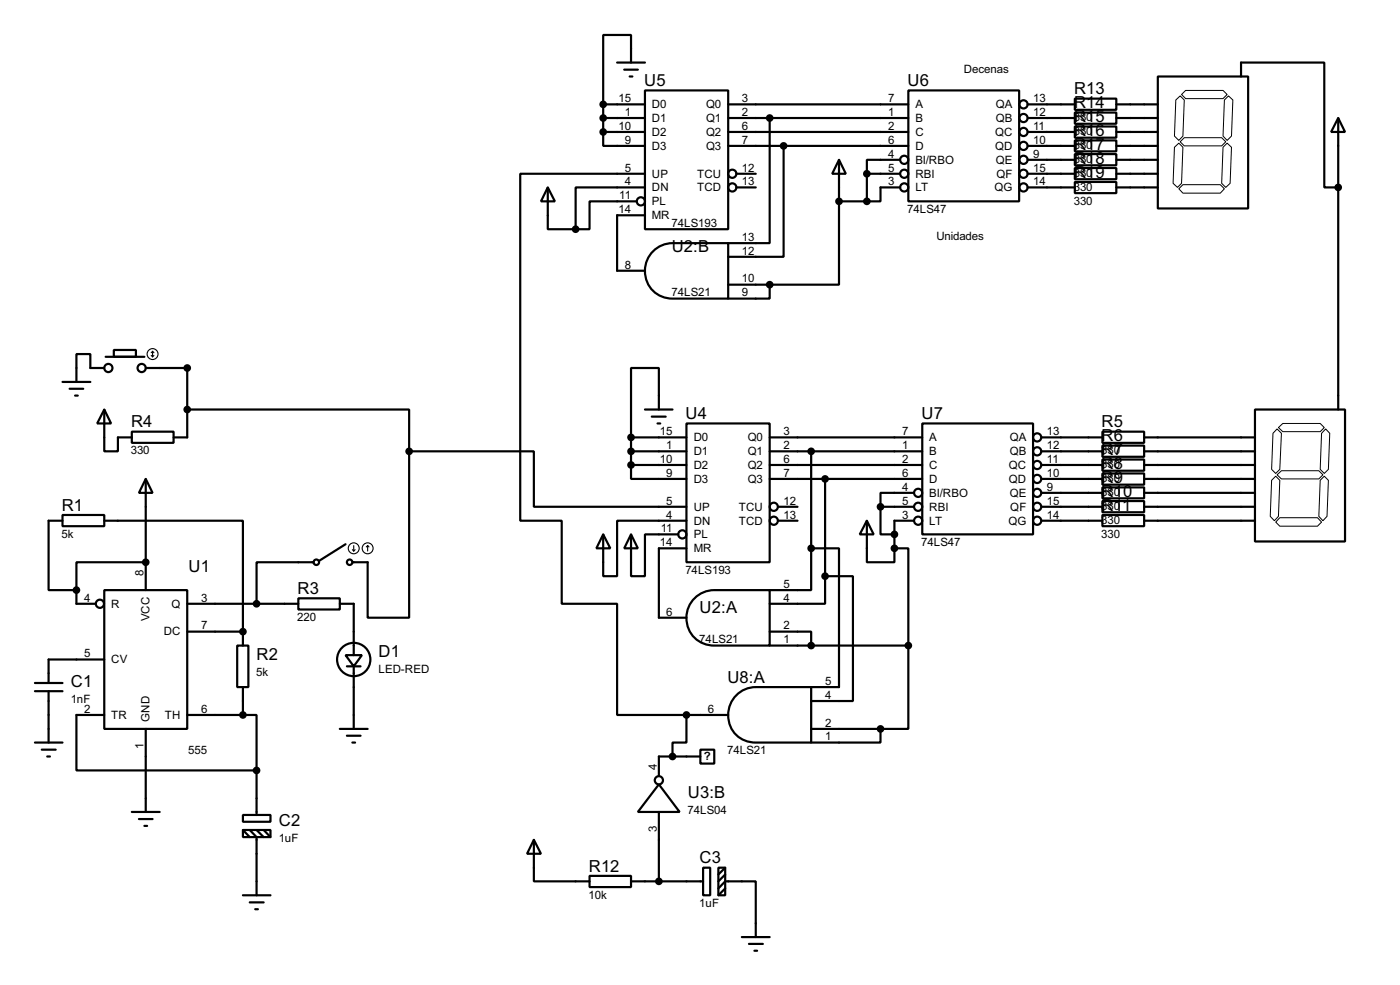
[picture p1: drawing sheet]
<svg xmlns="http://www.w3.org/2000/svg" width="256mm" height="180mm" viewBox="0 0 256 180" stroke-linecap="round" stroke-linejoin="round" font-family="sans-serif">
<g fill="none" stroke="#000" stroke-width=".4">
<path d="M110.5 19.1h7.7M110.5 19.1v5.1M113.1 11.5h5.1M114.4 12.8h2.5M115.4 14h.5M115.6 11.5v-5.1h-5.1v12.7M118.2 16.6h15.2v25.4h-15.2zM133.4 19.1h33M166.4 16.6h20.3v20.3h-20.3zM188.3 19.1h8.6M196.9 18.1h7.6v2h-7.6zM204.5 19.1h7.6"/>
<path d="M212.1 14h16.6v24.2h-16.6zM227.4 14v-2.5h15.2v22.8h2.6M100.4 34.3l1.3 2.6h-2.6zM100.4 34.3v7.7h5.1M110.5 24.2v2.5h7.7M110.5 24.2h7.7M110.5 21.6h7.7M116.6 36.9h-8.6v5.1h-2.5M118.2 34.3h-12.7v7.7M118.2 31.8h-22.9v63.5h7.6v15.2h10.2v20.4h12.7M118.2 39.4h-5.1v10.2h5.1M133.4 24.2h33"/>
<path d="M133.4 21.6h33M133.4 26.7h33M134.9 31.8h3.6M134.9 34.3h3.6M141 21.6v22.9h-7.6M143.6 26.7v20.3h-10.2M153.7 29.3l1.3 2.5h-2.5zM153.7 36.9v15.2h-12.7M153.7 36.9h5.1M153.7 29.3v7.6M158.8 31.8h6.1M158.8 31.8v5.1"/>
<path d="M164.9 29.3h-6.1v2.5M164.9 34.3h-3.6v2.6h-2.5M188.3 24.2h8.6M188.3 21.6h8.6M188.3 26.7h8.6M188.3 29.3h8.6M188.3 31.8h8.6M188.3 34.3h8.6M196.9 20.6h7.6v2.1h-7.6zM196.9 23.2h7.6v2h-7.6zM196.9 25.7h7.6v2h-7.6zM196.9 28.2h7.6v2.1h-7.6z"/>
<path d="M196.9 30.8h7.6v2h-7.6zM196.9 33.3h7.6v2.1h-7.6zM204.5 24.2h7.6M204.5 21.6h7.6M204.5 26.7h7.6M204.5 29.3h7.6M204.5 31.8h7.6M204.5 34.3h7.6M245.2 21.6l1.2 2.6h-2.5zM245.2 21.6v53.4M119.4 46.3a5.1 5.1 0 0 1 3.8-1.8h10.2v10.2h-10.2a5 5 0 0 1-4.6-3 5 5 0 0 1 .8-5.4zM133.4 52.1h7.6"/>
<path d="M141 52.1v2.6h-7.6M11.5 69.9h5.1M12.8 71.2h2.5M13.8 72.4h.5M19.1 75l1.3 2.5h-2.6zM19.1 75v7.6h2.5v-2.5h2.6M19.1 67.4h-2.5v-2.6h-2.6v5.1M19.4 65.3h7.1M20.9 64.1h4v1.2h-4zM24.2 79h7.6v2.1h-7.6zM26.7 67.4h7.6v12.7h-2.5M34.3 75h40.7v7.6"/>
<path d="M118.2 75h5M119.4 76.3h2.6M120.5 77.5h.5M120.7 75v-7.6h-5.1v12.7M125.8 77.5h15.2v25.4h-15.2zM169 77.5h20.3v20.3h-20.3zM202 79h7.6v2.1h-7.6zM229.9 75h16.5v24.1h-16.5zM11.5 94.3h7.6v2h-7.6zM11.5 95.3h-2.6v12.7h5.1M19.1 95.3h25.4v20.3M26.7 87.7l1.3 2.5h-2.5z"/>
<path d="M26.7 87.7v20.3M63.3 99.6l-4.8 3.1M75 82.6v30.5h-7.6v-10.2h-2.8M75 82.6h22.8v10.2h28M110.5 97.8l1.3 2.6h-2.5zM115.6 97.8l1.3 2.6h-2.5zM115.6 97.8v7.7h2.6v-7.7h6.1M115.6 85.1v2.6h10.2M115.6 80.1h10.2M115.6 85.1h10.2M115.6 80.1v5M115.6 82.6h10.2"/>
<path d="M125.8 95.3h-12.7v10.2h-2.6v-7.7M141 80.1h28M141 85.1h28M141 82.6h28M141 87.7h28M142.5 92.8h3.6M142.5 95.3h3.6M148.6 82.6v17.8M151.2 87.7v17.8M158.8 95.3l1.3 2.5h-2.6zM158.8 95.3v7.6h5.1v-2.5M161.3 92.8v5h2.6"/>
<path d="M161.3 92.8h6.1M167.4 90.2h-6.1v2.6M167.4 95.3h-3.5v5.1M190.8 80.1h11.2M190.8 85.1h11.2M190.8 82.6h11.2M190.8 92.8h11.2M190.8 87.7h11.2M190.8 90.2h11.2M190.8 95.3h11.2M202 81.6h7.6v2h-7.6zM202 84.1h7.6v2.1h-7.6z"/>
<path d="M202 86.7h7.6v2h-7.6zM202 89.2h7.6v2h-7.6zM202 91.7h7.6v2.1h-7.6zM202 94.3h7.6v2h-7.6zM209.6 80.1h20.3M209.6 85.1h20.3M209.6 82.6h20.3M209.6 92.8h20.3M209.6 87.7h20.3M209.6 90.2h20.3M209.6 95.3h20.3M14 108v2.5h3.6"/>
<path d="M19.1 108h15.2v25.4h-15.2zM26.7 102.9h-12.7v5.1M34.3 115.6h10.2M34.3 110.5h20.4M43.5 118.2h2v7.6h-2zM44.5 115.6v2.6M54.7 109.5h7.6v2.1h-7.6zM57.5 102.9h-10.5v7.6M62.3 110.5h2.5v9.4M63.3 119.9h3l-1.5 2.1zM125.8 100.4h-5.1v12.7h5.1M127 109.8a5.1 5.1 0 0 1 3.9-1.8h10.1v10.2h-10.1a5 5 0 0 1-4.7-3 5 5 0 0 1 .8-5.4z"/>
<path d="M141 115.6h7.6v2.6M141 118.2h25.4M148.6 100.4v7.6h-7.6M148.6 100.4h5.1v25.4h-5.1M151.2 105.5v5h-10.2M151.2 105.5h5.1v22.8h-7.7M163.9 100.4h2.5v17.8M166.4 118.2v15.2h-5.1M6.4 135.9h5.1M6.4 125h5.1M6.4 126.5h5.1M7.7 137.2h2.5"/>
<path d="M8.7 138.5h.5M8.9 126.5v9.4M19.1 130.9h-5.1v10.1h33M19.1 120.7h-10.2v4.3M26.7 133.4v15.2M34.3 130.9h10.2M44.5 130.9h2.5v10.1M44.5 125.8v5.1M62.3 133.4h5.1M63.6 122h2.5M63.6 134.7h2.5M64.6 135.9h.5"/>
<path d="M64.8 122v11.4M125.8 130.9v5h-2.6v2.6M125.8 130.9h7.6M128.3 137.2h2.6v2.6h-2.6zM128.3 138.5h-7.6v3.5M135.2 127a5 5 0 0 1 3.3-1.2h10.1v10.1h-10.1a5.1 5.1 0 0 1-4.8-3.3 5.1 5.1 0 0 1 1.5-5.6zM148.6 133.4h12.7M161.3 133.4v2.5h-12.7M24.2 148.6h5.1M25.5 149.9h2.5M26.5 151.2h.5M44.5 149.2h5.1v1.2h-5.1z"/>
<path d="M44.5 151.9h5.1v1.3h-5.1zM44.5 151.9l1.3 1.3M45.8 151.9l1.2 1.3v10.7M47 141v8.2M47 151.9l1.3 1.3M48.3 151.9l1.3 1.3M97.8 153.7l1.3 2.6h-2.5zM97.8 153.7v7.6h10.2M120.7 143.6l3.8 5h-7.6zM120.7 148.6v12.7M128.8 158.8h1.3v5.1h-1.3zM131.6 158.8h1.3v5.1h-1.3z"/>
<path d="M132.9 158.8l-1.3 1.3M44.5 163.9h5.1M45.8 165.2h2.5M46.8 166.4h.5M108 160.3h7.6v2.1h-7.6zM115.6 161.3h13.2M131.6 162.6l1.3-1.3h5.6v10.2M132.9 160.1l-1.3 1.2M132.9 162.6l-1.3 1.3M135.9 171.5h5.1M137.2 172.8h2.6M138.2 174h.5"/>
<circle cx="187.5" cy="19.1" r=".75"/>
<circle cx="117.4" cy="36.9" r=".75"/>
<circle cx="134.1" cy="31.8" r=".75"/>
<circle cx="134.1" cy="34.3" r=".75"/>
<circle cx="165.6" cy="31.8" r=".75"/>
<circle cx="165.6" cy="34.3" r=".75"/>
<circle cx="165.6" cy="29.3" r=".75"/>
<circle cx="187.5" cy="29.3" r=".75"/>
<circle cx="187.5" cy="34.3" r=".75"/>
<circle cx="187.5" cy="26.7" r=".75"/>
<circle cx="187.5" cy="31.8" r=".75"/>
<circle cx="187.5" cy="21.6" r=".75"/>
<circle cx="187.5" cy="24.2" r=".75"/>
<circle cx="19.8" cy="67.4" r=".75"/>
<circle cx="25.9" cy="67.4" r=".75"/>
<circle cx="125" cy="97.8" r=".75"/>
<circle cx="141.7" cy="92.8" r=".75"/>
<circle cx="141.7" cy="95.3" r=".75"/>
<circle cx="168.2" cy="90.2" r=".75"/>
<circle cx="168.2" cy="95.3" r=".75"/>
<circle cx="168.2" cy="92.8" r=".75"/>
<circle cx="190" cy="95.3" r=".75"/>
<circle cx="190" cy="82.6" r=".75"/>
<circle cx="190" cy="80.1" r=".75"/>
<circle cx="190" cy="87.7" r=".75"/>
<circle cx="190" cy="85.1" r=".75"/>
<circle cx="190" cy="90.2" r=".75"/>
<circle cx="190" cy="92.8" r=".75"/>
<circle cx="18.3" cy="110.5" r=".75"/>
<circle cx="57.9" cy="102.9" r=".5"/>
<circle cx="64" cy="102.9" r=".5"/>
<circle cx="64.8" cy="120.7" r="3.1"/>
<circle cx="120.7" cy="142.8" r=".75"/>
</g>
<g fill="#000">
<circle cx="26.7" cy="102.9" r=".2"/>
<circle cx="44.5" cy="115.6" r=".2"/>
</g>
<g fill="#000" stroke="#000" stroke-width=".4">
<circle cx="110.5" cy="19.1" r=".5"/>
<circle cx="110.5" cy="21.6" r=".5"/>
<circle cx="110.5" cy="24.2" r=".5"/>
<circle cx="141" cy="21.6" r=".5"/>
<circle cx="143.5" cy="26.7" r=".5"/>
<circle cx="153.7" cy="36.9" r=".5"/>
<circle cx="158.8" cy="31.8" r=".5"/>
<circle cx="158.8" cy="36.9" r=".5"/>
<circle cx="245.1" cy="34.3" r=".5"/>
<circle cx="105.4" cy="42" r=".5"/>
<circle cx="141" cy="52.1" r=".5"/>
<circle cx="34.3" cy="75" r=".5"/>
<circle cx="34.3" cy="67.4" r=".5"/>
<circle cx="74.9" cy="82.6" r=".5"/>
<circle cx="115.6" cy="82.6" r=".5"/>
<circle cx="115.6" cy="85.1" r=".5"/>
<circle cx="115.6" cy="80.1" r=".5"/>
<circle cx="148.6" cy="82.6" r=".5"/>
<circle cx="151.1" cy="87.7" r=".5"/>
<circle cx="161.3" cy="92.8" r=".5"/>
<circle cx="163.8" cy="97.8" r=".5"/>
<circle cx="14" cy="108" r=".5"/>
<circle cx="26.7" cy="102.9" r=".5"/>
<circle cx="44.5" cy="115.6" r=".5"/>
<circle cx="47" cy="110.5" r=".5"/>
<circle cx="148.6" cy="118.2" r=".5"/>
<circle cx="148.6" cy="100.4" r=".5"/>
<circle cx="151.1" cy="105.5" r=".5"/>
<circle cx="163.8" cy="100.4" r=".5"/>
<circle cx="166.4" cy="118.2" r=".5"/>
<circle cx="44.5" cy="130.9" r=".5"/>
<circle cx="123.2" cy="138.5" r=".5"/>
<circle cx="125.7" cy="130.9" r=".5"/>
<circle cx="161.3" cy="133.4" r=".5"/>
<circle cx="47" cy="141" r=".5"/>
<circle cx="120.7" cy="161.3" r=".5"/>
</g>
<g fill="none" stroke="#000" stroke-width=".18">
<path d="M215.4 18.3l.8-.7 .8 .7-.3 6.6-.7 .8-.8-.8zM217.2 16.6h6.9l.7 .7-.7 .8h-6.9l-.7-.8zM224.3 18.3l.8-.7 .8 .7-.3 6.6-.8 .8-.7-.8zM215.2 27l.8-.8 .7 .8-.2 6.6-.8 .7-.8-.7zM216 34.6l.7-.8h6.9l.7 .8-.7 .8h-6.9zM217 25.2h6.8l.8 .8-.8 .7h-6.8l-.8-.7zM224.1 27l.7-.8 .8 .8-.2 6.6-.8 .7-.8-.7zM234 78.5l.8 .8-.3 6.6-.8 .8-.7-.8 .2-6.6zM234.2 78.3l.8-.8h6.9l.7 .8-.7 .7h-6.9zM242.9 78.5l.7 .8-.2 6.6-.8 .8-.7-.8 .2-6.6zM233 87.9l.7-.7 .8 .7-.3 6.6-.7 .8-.8-.8zM234 86.9l.8-.7h6.8l.8 .7-.8 .8h-6.8z"/>
<path d="M234.5 94.8h6.9l.7 .8-.7 .7h-6.9l-.8-.7zM241.9 87.9l.7-.7 .8 .7-.3 6.6-.7 .8-.8-.8z"/>
</g>
<g fill="none" stroke="#000" stroke-width=".2">
<path d="M27.7 65.1l.3 .2M28 64.3v1M28 64.3l-.3 .3M28 64.3l.2 .3M28.2 65.1l-.2 .2M64.8 99.9v1M67.4 99.9l-.3 .2M67.4 99.9l.2 .2M67.4 99.9v1M64.6 100.6l.2 .3M65.1 100.6l-.3 .3"/>
<circle cx="27.9" cy="64.8" r="1"/>
<circle cx="64.8" cy="100.4" r="1"/>
<circle cx="67.3" cy="100.4" r="1"/>
</g>
<g font-size="3.4">
<text x="118" y="15.7">U5</text>
<text x="166.3" y="15.7">U6</text>
<text x="196.8" y="17.3">R13</text>
<text x="196.8" y="19.8">R14</text>
<text x="196.8" y="22.4">R15</text>
<text x="196.8" y="24.9">R16</text>
<text x="196.8" y="27.4">R17</text>
<text x="196.8" y="30">R18</text>
<text x="196.8" y="32.5">R19</text>
<text x="123.1" y="46.2">U2:B</text>
<text x="125.6" y="76.7">U4</text>
<text x="168.8" y="76.7">U7</text>
<text x="24" y="78.2">R4</text>
<text x="201.8" y="78.2">R5</text>
<text x="201.8" y="80.8">R6</text>
<text x="201.8" y="83.3">R7</text>
<text x="201.8" y="85.9">R8</text>
<text x="201.8" y="88.4">R9</text>
<text x="11.3" y="93.5">R1</text>
<text x="201.8" y="90.9">R10</text>
<text x="201.8" y="93.5">R11</text>
<text x="34.6" y="104.7">U1</text>
<text x="54.5" y="108.7">R3</text>
<text x="128.2" y="112.3">U2:A</text>
<text x="13" y="125.8">C1</text>
<text x="47" y="120.7">R2</text>
<text x="69.4" y="120.2">D1</text>
<text x="133.3" y="125">U8:A</text>
<text x="126" y="146.1">U3:B</text>
<text x="51.1" y="151.2">C2</text>
<text x="107.9" y="159.5">R12</text>
<text x="128.2" y="158">C3</text>
</g>
<g font-size="2.4">
<text x="176.6" y="13.4">Decenas</text>
<text x="113.3" y="18.7">15</text>
<text x="113.3" y="23.8">10</text>
<text x="114.5" y="21.2">1</text>
<text x="119.4" y="19.8">D0</text>
<text x="119.4" y="22.3">D1</text>
<text x="129.3" y="19.8">Q0</text>
<text x="129.3" y="22.3">Q1</text>
<text x="135.9" y="18.7">3</text>
<text x="135.9" y="21.2">2</text>
<text x="135.9" y="23.8">6</text>
<text x="162.7" y="18.7">7</text>
<text x="162.7" y="21.2">1</text>
<text x="162.7" y="23.8">2</text>
<text x="167.7" y="19.8">A</text>
<text x="167.7" y="22.3">B</text>
<text x="182.4" y="19.8">QA</text>
<text x="182.4" y="22.3">QB</text>
<text x="189.3" y="18.7">13</text>
<text x="189.3" y="21.2">12</text>
<text x="189.3" y="23.8">11</text>
<text x="196.7" y="22.2">330</text>
<text x="114.5" y="26.3">9</text>
<text x="119.4" y="24.9">D2</text>
<text x="119.4" y="27.4">D3</text>
<text x="129.3" y="24.9">Q2</text>
<text x="129.3" y="27.4">Q3</text>
<text x="135.9" y="26.3">7</text>
<text x="162.7" y="26.3">6</text>
<text x="162.7" y="28.9">4</text>
<text x="167.7" y="24.9">C</text>
<text x="167.7" y="27.4">D</text>
<text x="167.7" y="30">BI/RBO</text>
<text x="182.3" y="24.9">QC</text>
<text x="182.3" y="27.4">QD</text>
<text x="182.4" y="30">QE</text>
<text x="189.3" y="26.3">10</text>
<text x="189.3" y="28.9">9</text>
<text x="196.7" y="24.7">330</text>
<text x="196.7" y="27.3">330</text>
<text x="196.7" y="29.8">330</text>
<text x="114.5" y="31.4">5</text>
<text x="114.5" y="33.9">4</text>
<text x="119.4" y="32.5">UP</text>
<text x="119.4" y="35">DN</text>
<text x="127.7" y="32.5">TCU</text>
<text x="127.7" y="35">TCD</text>
<text x="135.9" y="31.4">12</text>
<text x="135.9" y="33.9">13</text>
<text x="162.7" y="31.4">5</text>
<text x="162.7" y="33.9">3</text>
<text x="167.7" y="32.5">RBI</text>
<text x="167.7" y="35">LT</text>
<text x="182.2" y="35">QG</text>
<text x="182.5" y="32.5">QF</text>
<text x="189.3" y="31.4">15</text>
<text x="189.3" y="33.9">14</text>
<text x="196.7" y="32.4">330</text>
<text x="196.7" y="34.9">330</text>
<text x="113.3" y="39">14</text>
<text x="113.5" y="36.5">11</text>
<text x="119.4" y="37.6">PL</text>
<text x="119.4" y="40.1">MR</text>
<text x="123" y="41.5">74LS193</text>
<text x="166.2" y="39">74LS47</text>
<text x="196.7" y="37.4">330</text>
<text x="135.9" y="46.6">12</text>
<text x="135.9" y="44.1">13</text>
<text x="171.5" y="43.9">Unidades</text>
<text x="114.5" y="49.2">8</text>
<text x="135.9" y="51.7">10</text>
<text x="123" y="54.2">74LS21</text>
<text x="135.9" y="54.3">9</text>
<text x="24" y="83.2">330</text>
<text x="120.9" y="79.7">15</text>
<text x="122.1" y="82.2">1</text>
<text x="127.1" y="80.8">D0</text>
<text x="127.1" y="83.3">D1</text>
<text x="137" y="80.8">Q0</text>
<text x="137" y="83.3">Q1</text>
<text x="143.6" y="79.7">3</text>
<text x="143.6" y="82.2">2</text>
<text x="165.3" y="79.7">7</text>
<text x="165.3" y="82.2">1</text>
<text x="170.2" y="80.8">A</text>
<text x="170.2" y="83.3">B</text>
<text x="185" y="80.8">QA</text>
<text x="185" y="83.3">QB</text>
<text x="191.8" y="79.7">13</text>
<text x="191.8" y="82.2">12</text>
<text x="201.8" y="83.2">330</text>
<text x="120.9" y="84.7">10</text>
<text x="122.1" y="87.3">9</text>
<text x="127.1" y="85.8">D2</text>
<text x="127.1" y="88.4">D3</text>
<text x="137" y="85.8">Q2</text>
<text x="137" y="88.4">Q3</text>
<text x="143.6" y="84.7">6</text>
<text x="143.6" y="87.3">7</text>
<text x="165.3" y="84.7">2</text>
<text x="165.3" y="87.3">6</text>
<text x="165.3" y="89.8">4</text>
<text x="170.2" y="85.8">C</text>
<text x="170.2" y="88.4">D</text>
<text x="184.8" y="85.8">QC</text>
<text x="184.8" y="88.4">QD</text>
<text x="191.8" y="84.7">11</text>
<text x="191.8" y="87.3">10</text>
<text x="191.8" y="89.8">9</text>
<text x="201.8" y="85.7">330</text>
<text x="201.8" y="88.2">330</text>
<text x="122.1" y="92.4">5</text>
<text x="122.1" y="94.9">4</text>
<text x="127.1" y="93.5">UP</text>
<text x="135.3" y="93.5">TCU</text>
<text x="143.6" y="92.4">12</text>
<text x="143.6" y="94.9">13</text>
<text x="165.3" y="92.4">5</text>
<text x="165.3" y="94.9">3</text>
<text x="170.2" y="90.9">BI/RBO</text>
<text x="170.2" y="93.5">RBI</text>
<text x="185" y="90.9">QE</text>
<text x="185.1" y="93.5">QF</text>
<text x="191.8" y="92.4">15</text>
<text x="191.8" y="94.9">14</text>
<text x="201.8" y="90.8">330</text>
<text x="201.8" y="93.3">330</text>
<text x="201.8" y="95.9">330</text>
<text x="11.3" y="98.4">5k</text>
<text x="120.9" y="100">14</text>
<text x="121.1" y="97.4">11</text>
<text x="127.1" y="96">DN</text>
<text x="127.1" y="98.5">PL</text>
<text x="127.1" y="101.1">MR</text>
<text x="135.3" y="96">TCD</text>
<text x="168.8" y="99.9">74LS47</text>
<text x="170.2" y="96">LT</text>
<text x="184.7" y="96">QG</text>
<text x="201.8" y="98.4">330</text>
<text x="26.3" y="105.5" transform="rotate(-90 26.3 105.5)">8</text>
<text x="125.6" y="105">74LS193</text>
<text x="143.6" y="107.6">5</text>
<text x="15.4" y="110.1">4</text>
<text x="20.4" y="111.2">R</text>
<text x="27.4" y="113.7" transform="rotate(-90 27.4 113.7)">VCC</text>
<text x="31.4" y="111.2">Q</text>
<text x="36.9" y="110.1">3</text>
<text x="54.5" y="113.7">220</text>
<text x="122.1" y="112.7">6</text>
<text x="143.6" y="110.1">4</text>
<text x="30" y="116.3">DC</text>
<text x="36.9" y="115.2">7</text>
<text x="128.1" y="117.7">74LS21</text>
<text x="143.6" y="117.8">1</text>
<text x="143.6" y="115.2">2</text>
<text x="15.4" y="120.3">5</text>
<text x="20.4" y="121.4">CV</text>
<text x="47" y="123.7">5k</text>
<text x="69.3" y="123.2">LED-RED</text>
<text x="151.2" y="125.4">5</text>
<text x="13" y="128.8">1nF</text>
<text x="15.4" y="130.5">2</text>
<text x="20.4" y="131.6">TR</text>
<text x="30.2" y="131.6">TH</text>
<text x="36.9" y="130.5">6</text>
<text x="129.7" y="130.5">6</text>
<text x="151.2" y="127.9">4</text>
<text x="26.3" y="137.1" transform="rotate(-90 26.3 137.1)">1</text>
<text x="27.4" y="132.1" transform="rotate(-90 27.4 132.1)">GND</text>
<text x="151.2" y="135.5">1</text>
<text x="151.2" y="133">2</text>
<text x="34.5" y="138">555</text>
<text x="120.3" y="141" transform="rotate(-90 120.3 141)">4</text>
<text x="129" y="139.2">?</text>
<text x="133.2" y="138">74LS21</text>
<text x="126" y="149.1">74LS04</text>
<text x="51.1" y="154.2">1uF</text>
<text x="120.3" y="152.3" transform="rotate(-90 120.3 152.3)">3</text>
<text x="107.8" y="164.5">10k</text>
<text x="128.1" y="166">1uF</text>
</g>
</svg>
